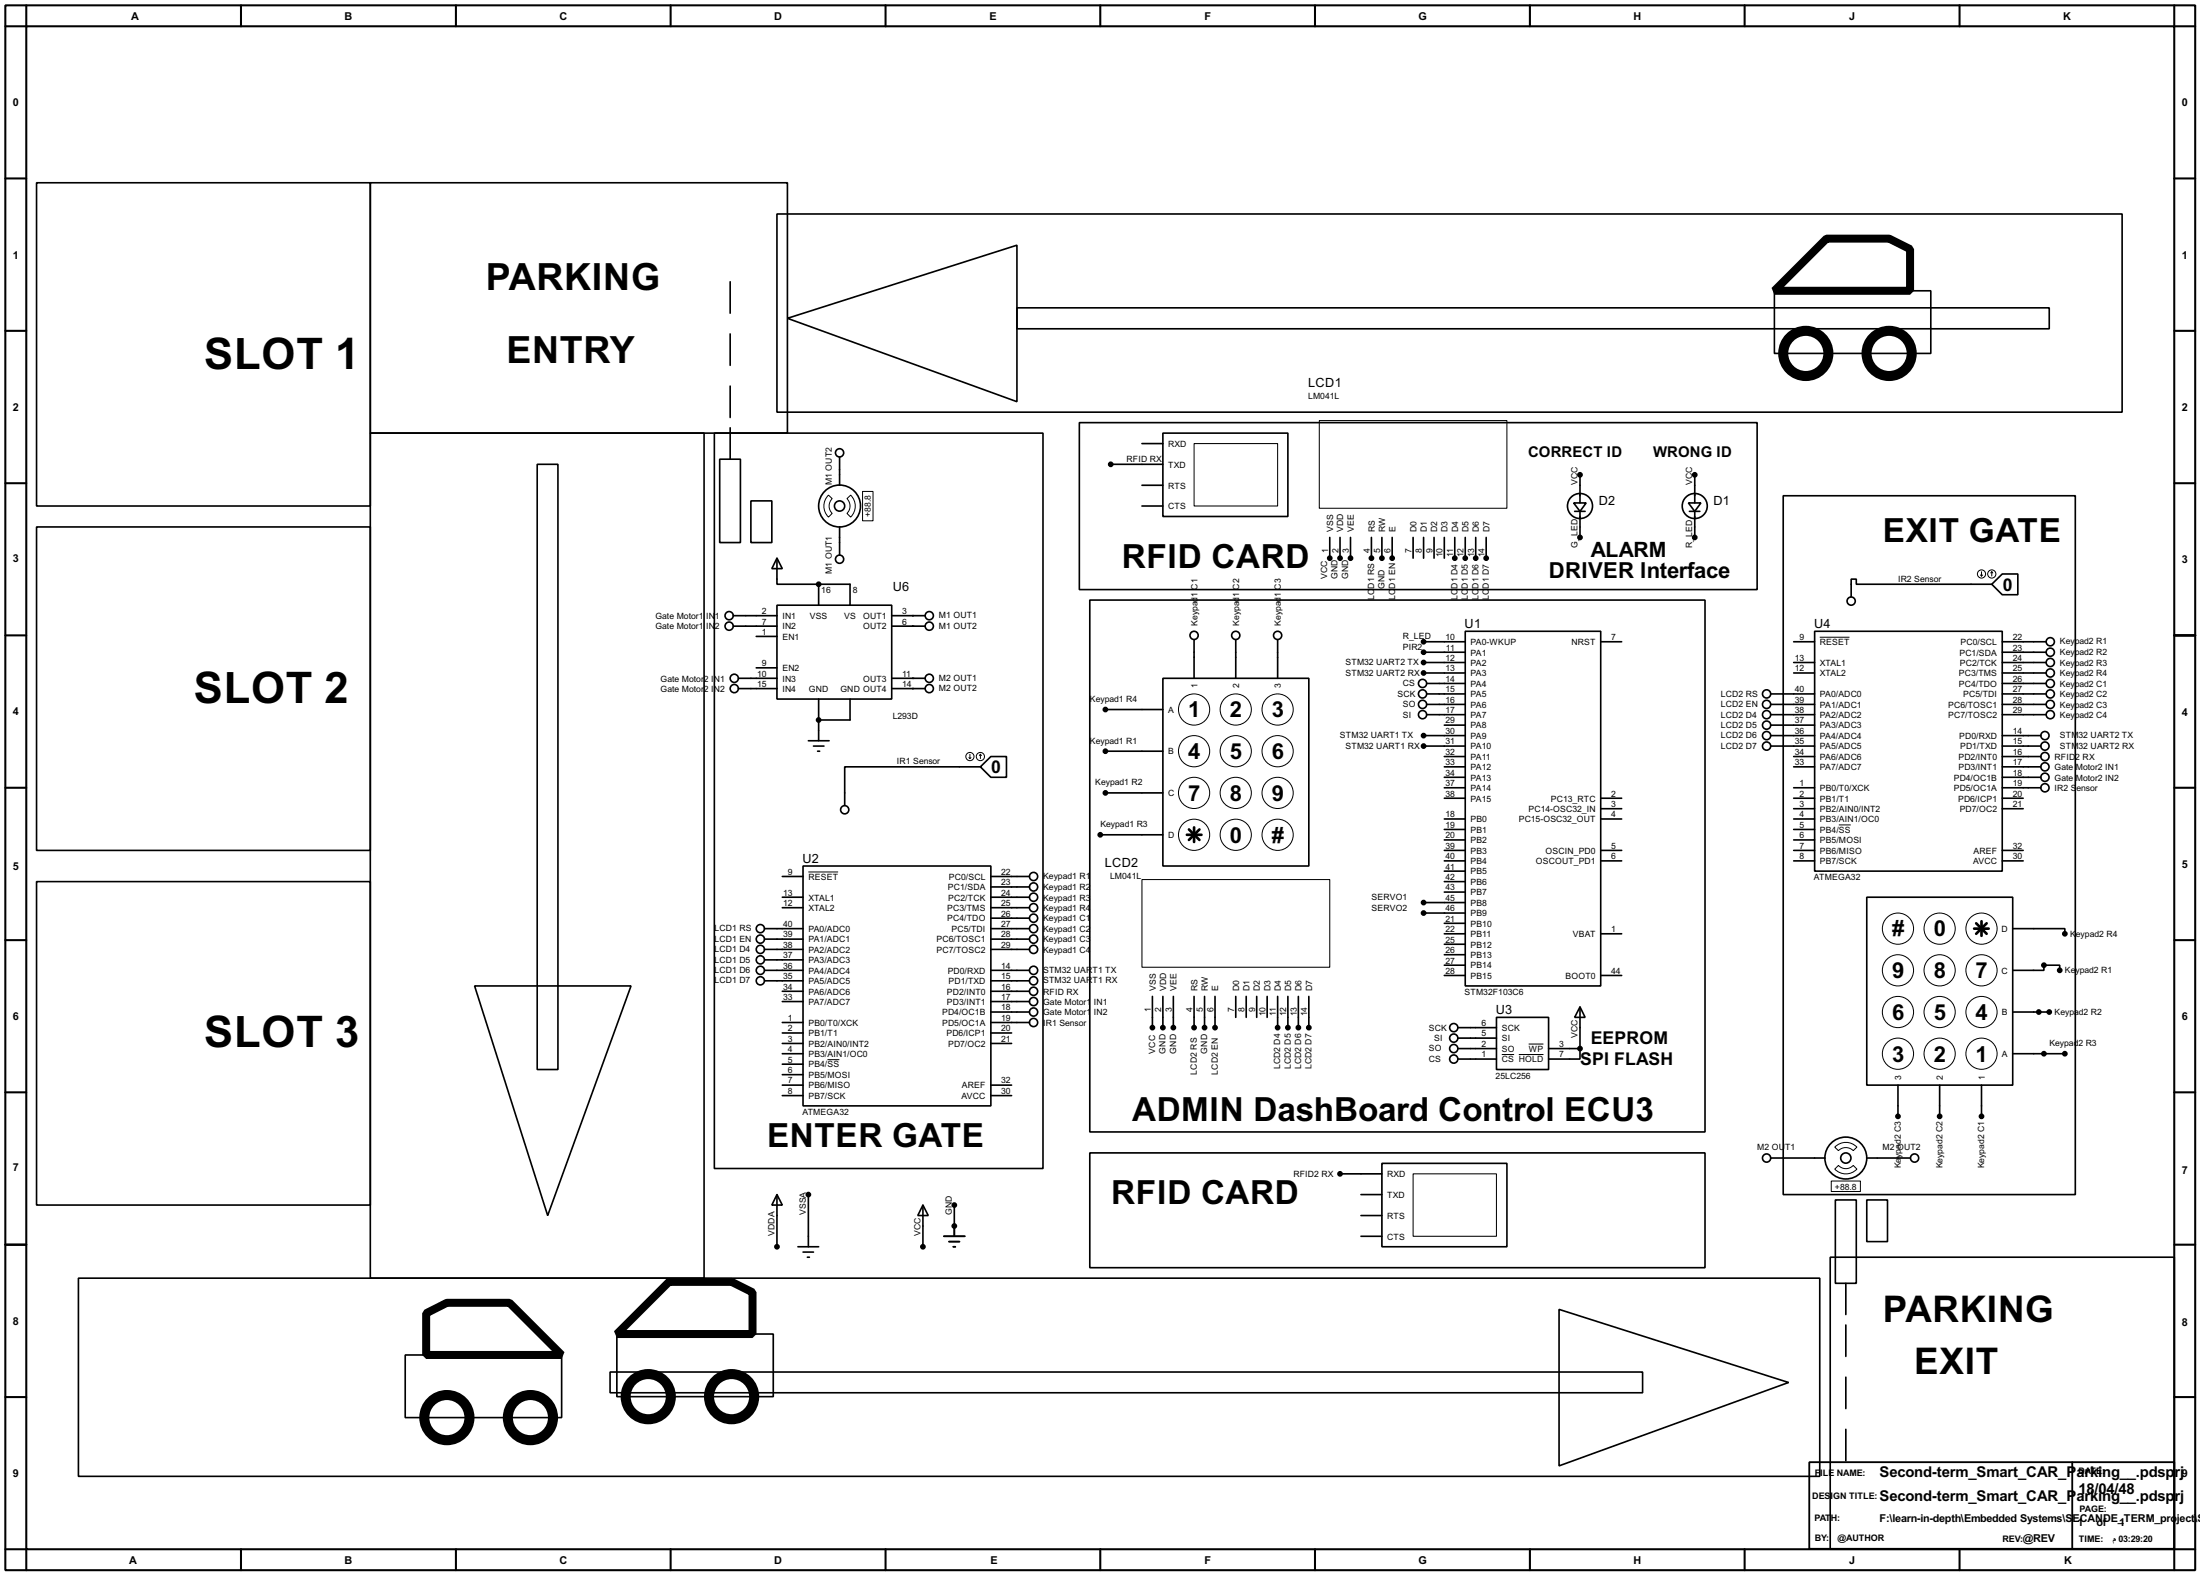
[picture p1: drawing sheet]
<svg xmlns="http://www.w3.org/2000/svg" width="536mm" height="383mm" viewBox="0 0 536 383" stroke-linecap="round" stroke-linejoin="round" font-family="sans-serif">
<g fill="none" stroke="#000" stroke-width=".5">
<path d="M1.3 1.3h533.4v381h-533.4zM6.4 6.4h523.2v370.8h-523.2zM6.4 1.3v5.1h-5.1M58.7 1.3v5.1M111.1 1.3v5.1M163.4 1.3v5.1M215.7 1.3v5.1M268 1.3v5.1M320.3 1.3v5.1M372.7 1.3v5.1M425 1.3v5.1M477.3 1.3v5.1"/>
<path d="M529.6 1.3v5.1h5.1M1.3 43.5h5.1M529.6 43.5h5.1M1.3 80.6h5.1M529.6 80.6h5.1M1.3 117.7h5.1M529.6 117.7h5.1M1.3 154.7h5.1M529.6 154.7h5.1M1.3 191.8h5.1M529.6 191.8h5.1M1.3 228.9h5.1"/>
<path d="M529.6 228.9h5.1M1.3 266h5.1M529.6 266h5.1M1.3 303.1h5.1M529.6 303.1h5.1M1.3 340.2h5.1M529.6 340.2h5.1M1.3 377.2h5.1v5.1M58.7 377.2v5.1M111.1 377.2v5.1M163.4 377.2v5.1M215.7 377.2v5.1"/>
<path d="M268 377.2v5.1M320.3 377.2v5.1M372.7 377.2v5.1M425 377.2v5.1M477.3 377.2v5.1M534.7 377.2h-5.1v5.1"/>
</g>
<path d="M440.7 356h88.9v21.1h-88.9zM504.8 356v21.1" fill="none" stroke="#000" stroke-width=".45"/>
<g fill="none" stroke="#000" stroke-width=".4">
<path d="M8.9 44.5h81.3v78.7h-81.3zM90.2 44.5h101.6v61h-101.6zM189.3 52.1h327.6v48.3h-327.6zM177.9 68.6v7.7zM191.8 77.5l55.9-17.8v38.1zM247.7 75h251.5v5.1h-251.5zM432.2 70.8h38.1v15.3h-38.1zM177.9 94v7.7zM177.9 81.3v7.7zM90.2 105.5h81.3v205.7h-81.3zM130.9 113.1h5v147.3h-5zM174 105.5h80.1v179h-80.1z"/>
<path d="M175.3 111.8h5.1v20.3h-5.1zM177.9 104.2v7.6zM204.5 111.3v6.9M262.9 102.9h165.1v40.7h-165.1zM270.6 113.1h12.7M278.2 108h5.1M278.2 118.2h5.1M283.3 105.5h30.4v20.3h-30.4zM384.9 115.6v6.9M412.8 115.6v6.9M8.9 128.3h81.3v78.8h-81.3zM182.9 122h5.1v10.1h-5.1z"/>
<path d="M189.3 135.9l1.3 2.6h-2.6zM189.3 135.9v6.4h10.1M204.5 128.3v6.9M278.2 123.2h5.1M323.9 130.9v5M326.4 130.9v5M329 130.9v5M334.1 130.9v5M336.6 130.9v5M339.1 130.9v5M344.2 130.9v5M346.8 130.9v5"/>
<path d="M349.3 130.9v5M351.8 130.9v5M354.4 130.9v5M356.9 130.9v5M359.5 130.9v5M362 130.9v5M383.3 122.5h3.1l-1.5 2zM383.6 124.5h2.5M384.9 124.5v6.4M411.3 122.5h3l-1.5 2zM411.5 124.5h2.6M412.8 124.5v6.4"/>
<path d="M434.4 120.7h71.1v170.2h-71.1zM178.6 149.9h10.7M178.6 152.5h10.7M184.2 155h5.1M189.3 147.4h27.9v22.8h-27.9zM199.4 142.3h7.7v5.1M199.4 142.3v5.1M217.2 149.9h8.2M217.2 152.5h8.2M265.5 146.1h149.8v129.5h-149.8zM290.9 155.8v9.4M301 155.8v9.4"/>
<path d="M311.2 155.8v9.4M346.8 156.3h10.1M346.8 158.8h10.1M356.9 153.7h33v86.4h-33zM389.9 156.3h5.1M436.9 156.3h5.1M442 153.7h45.7v58.4h-45.7zM485.2 142.3l2.5-2.5h3.8v5h-3.8zM485.2 142.3h-33v-1.3h-1.3v4.3M487.7 156.3h10.7M487.7 158.8h10.7M179.9 165.2h9.4"/>
<path d="M179.9 167.7h9.4M184.2 162.6h5.1M199.4 170.2v10.2M207.1 170.2v5.1h-7.7M217.2 165.2h8.2M217.2 167.7h8.2M269.3 172.8h14M283.3 165.2h35.5v45.7h-35.5zM346.8 163.9h10.1M346.8 179.1h10.1M346.8 161.3h10.1M347.5 166.4h9.4"/>
<path d="M347.5 169h9.4M347.5 171.5h9.4M347.5 174h9.4M351.8 176.6h5.1M431.3 179.1h10.7M431.3 169h10.7M431.3 171.5h10.7M431.3 174h10.7M431.3 176.6h10.7M436.9 163.9h5.1M436.9 161.3h5.1M487.7 163.9h10.7"/>
<path d="M487.7 179.1h9.4M487.7 161.3h10.7M487.7 166.4h10.7M487.7 169h10.7M487.7 171.5h10.7M487.7 174h10.7M196.9 180.4h5.1M198.2 181.7h2.5M199.2 182.9h.5M238.8 186.7l2.6-2.5h3.8v5.1h-3.8zM238.8 186.7h-33v9.4M269.3 193.1h14"/>
<path d="M269.3 182.9h14M346.8 181.7h10.1M351.8 184.2h5.1M351.8 186.7h5.1M351.8 189.3h5.1M351.8 191.8h5.1M351.8 199.4h5.1M351.8 194.4h5.1M389.9 199.4h5.1M389.9 194.4h5.1M389.9 196.9h5.1M431.3 181.7h10.7"/>
<path d="M436.9 184.2h5.1M436.9 186.7h5.1M436.9 191.8h5.1M436.9 199.4h5.1M436.9 194.4h5.1M436.9 196.9h5.1M487.7 181.7h9.4M487.7 184.2h9.4M487.7 186.7h9.4M487.7 189.3h9.4M487.7 191.8h9.4M487.7 194.4h5.1"/>
<path d="M487.7 196.9h5.1M8.9 214.7h81.3v78.7h-81.3zM190.6 213.4h5M190.6 218.5h5M195.6 210.9h45.8v58.4h-45.8zM241.4 213.4h9.4M241.4 216h9.4M241.4 218.5h9.4M268 203.3h15.3M346.8 219.8h10.1M351.8 207.1h5.1M351.8 209.6h5.1"/>
<path d="M351.8 202h5.1M351.8 204.5h5.1M351.8 212.1h5.1M351.8 214.7h5.1M351.8 217.2h5.1M389.9 207.1h5.1M389.9 209.6h5.1M436.9 207.1h5.1M436.9 209.6h5.1M436.9 202h5.1M436.9 204.5h5.1M454.7 218.5h35.6v45.7h-35.6z"/>
<path d="M487.7 207.1h5.1M487.7 209.6h5.1M186.2 236.3h9.4M186.2 238.8h9.4M186.2 226.1h9.4M186.2 228.7h9.4M186.2 231.2h9.4M186.2 233.7h9.4M190.6 221h5M241.4 236.3h9.4M241.4 238.8h9.4M241.4 221h9.4"/>
<path d="M241.4 223.6h9.4M241.4 226.1h9.4M241.4 228.7h9.4M241.4 231.2h9.4M346.8 222.3h10.1M351.8 237.5h5.1M351.8 224.8h5.1M351.8 227.4h5.1M351.8 229.9h5.1M351.8 232.5h5.1M351.8 235h5.1M389.9 237.5h5.1"/>
<path d="M389.9 227.4h5.1M490.3 236.3h7.6v-1.3h3.8v1.3M490.3 226.1h12.7v1.3M115.6 240.1h38.1l-20.3 55.9zM190.6 241.4h5M190.6 243.9h5M190.6 249h5M190.6 256.6h5M190.6 251.5h5M190.6 254.1h5M190.6 259.1h5M241.4 241.4h9.4"/>
<path d="M241.4 243.9h9.4M241.4 246.4h9.4M241.4 249h9.4M241.4 251.5h5M241.4 254.1h5M280.7 242.6v7.6M283.3 242.6v7.6M285.8 242.6v7.6M290.9 242.6v7.6M293.4 242.6v7.6M296 242.6v7.6M301 242.6v5.1"/>
<path d="M303.6 242.6v5.1M306.1 242.6v5.1M308.7 242.6v5.1M311.2 242.6v7.6M313.7 242.6v7.6M316.3 242.6v7.6M318.8 242.6v7.6M355.1 250.2h9.4M355.1 252.8h9.4M355.1 255.3h9.4M355.1 257.9h9.4M364.5 247.7h12.7v12.7h-12.7z"/>
<path d="M377.2 255.3h7.7M384.9 245.2l1.2 2.5h-2.5zM384.9 255.3v2.6h-7.7M384.9 245.2v10.1M490.3 246.4h8.9M490.3 256.6h12.7M190.6 261.7h5M190.6 264.2h5M190.6 266.8h5M241.4 264.2h5M241.4 266.8h5M462.3 264.2v7.6"/>
<path d="M472.5 264.2v7.6M482.7 264.2v7.6M189.3 290.9l1.3 2.5h-2.6zM189.3 290.9v12.7M196.9 290.9v12.7M224.8 293.4l1.3 2.6h-2.5zM224.8 293.4v10.2M232.5 293.4v7.6M265.5 280.7h149.8v28h-149.8zM326.4 285.8h10.2M331.5 296h5.1M331.5 290.9h5.1"/>
<path d="M336.6 283.3h30.5v20.3h-30.5zM431.3 282h13.3M447.1 292.2h5.1v20.3h-5.1zM454.7 292.2h5.1v10.1h-5.1zM454.7 282h10.7M19.1 311.2h424.2v48.3h-424.2zM194.4 303.6h5M195.6 304.9h2.6M196.7 306.1h.5M229.9 301h5.1M231.2 302.3h2.5M232.2 303.6h.5"/>
<path d="M331.5 301h5.1M379.8 318.8l55.9 17.8-55.9 20.3zM445.8 306.1h83.8v71.1h-83.8zM449.6 312.5v7.6zM98.7 329.9h38.1v15.3h-38.1zM148.6 334.1h251.5v5h-251.5zM150.3 324.8h38.1v15.3h-38.1zM449.6 322.6v7.7zM449.6 335.3v7.7zM449.6 348v7.7z"/>
<circle cx="204.5" cy="110.3" r="1"/>
<circle cx="204.5" cy="123.2" r="5.1"/>
<circle cx="204.5" cy="123.2" r="1.25"/>
<circle cx="204.5" cy="136.2" r="1"/>
<circle cx="384.8" cy="123.2" r="3.1"/>
<circle cx="412.8" cy="123.2" r="3.1"/>
<circle cx="177.6" cy="152.5" r="1"/>
<circle cx="177.6" cy="149.9" r="1"/>
<circle cx="226.3" cy="149.9" r="1"/>
<circle cx="226.3" cy="152.5" r="1"/>
<circle cx="290.8" cy="154.7" r="1"/>
<circle cx="301" cy="154.7" r="1"/>
<circle cx="311.2" cy="154.7" r="1"/>
<circle cx="450.9" cy="146.4" r="1"/>
<circle cx="499.4" cy="158.8" r="1"/>
<circle cx="499.4" cy="156.3" r="1"/>
<circle cx="178.8" cy="167.7" r="1"/>
<circle cx="178.8" cy="165.2" r="1"/>
<circle cx="226.3" cy="167.7" r="1"/>
<circle cx="226.3" cy="165.2" r="1"/>
<circle cx="346.5" cy="166.4" r="1"/>
<circle cx="346.5" cy="171.5" r="1"/>
<circle cx="346.5" cy="169" r="1"/>
<circle cx="346.5" cy="174" r="1"/>
<circle cx="430.3" cy="169" r="1"/>
<circle cx="430.3" cy="174" r="1"/>
<circle cx="430.3" cy="179.1" r="1"/>
<circle cx="430.3" cy="176.6" r="1"/>
<circle cx="430.3" cy="171.5" r="1"/>
<circle cx="498.1" cy="179.1" r="1"/>
<circle cx="499.4" cy="161.3" r="1"/>
<circle cx="499.4" cy="163.9" r="1"/>
<circle cx="499.4" cy="166.4" r="1"/>
<circle cx="499.4" cy="171.5" r="1"/>
<circle cx="499.4" cy="169" r="1"/>
<circle cx="499.4" cy="174" r="1"/>
<circle cx="205.7" cy="197.2" r="1"/>
<circle cx="430.3" cy="181.7" r="1"/>
<circle cx="498.1" cy="191.8" r="1"/>
<circle cx="498.1" cy="181.7" r="1"/>
<circle cx="498.1" cy="186.7" r="1"/>
<circle cx="498.1" cy="184.2" r="1"/>
<circle cx="498.1" cy="189.3" r="1"/>
<circle cx="251.7" cy="213.4" r="1"/>
<circle cx="251.7" cy="216" r="1"/>
<circle cx="251.7" cy="218.5" r="1"/>
<circle cx="185.2" cy="236.3" r="1"/>
<circle cx="185.2" cy="228.7" r="1"/>
<circle cx="185.2" cy="233.7" r="1"/>
<circle cx="185.2" cy="226.1" r="1"/>
<circle cx="185.2" cy="231.2" r="1"/>
<circle cx="185.2" cy="238.8" r="1"/>
<circle cx="251.7" cy="226.1" r="1"/>
<circle cx="251.7" cy="228.7" r="1"/>
<circle cx="251.7" cy="238.8" r="1"/>
<circle cx="251.7" cy="231.2" r="1"/>
<circle cx="251.7" cy="236.3" r="1"/>
<circle cx="251.7" cy="221" r="1"/>
<circle cx="251.7" cy="223.6" r="1"/>
<circle cx="251.7" cy="241.4" r="1"/>
<circle cx="251.7" cy="246.4" r="1"/>
<circle cx="251.7" cy="249" r="1"/>
<circle cx="251.7" cy="243.9" r="1"/>
<circle cx="354.1" cy="250.2" r="1"/>
<circle cx="354.1" cy="257.9" r="1"/>
<circle cx="354.1" cy="252.8" r="1"/>
<circle cx="354.1" cy="255.3" r="1"/>
<circle cx="430.3" cy="282" r="1"/>
<circle cx="449.6" cy="282" r="5.1"/>
<circle cx="449.6" cy="282" r="1.25"/>
<circle cx="466.3" cy="282" r="1"/>
</g>
<g fill="#000">
<circle cx="323.9" cy="135.9" r=".2"/>
<circle cx="326.4" cy="135.9" r=".2"/>
<circle cx="329" cy="135.9" r=".2"/>
<circle cx="334.1" cy="135.9" r=".2"/>
<circle cx="336.6" cy="135.9" r=".2"/>
<circle cx="339.1" cy="135.9" r=".2"/>
<circle cx="354.4" cy="135.9" r=".2"/>
<circle cx="356.9" cy="135.9" r=".2"/>
<circle cx="359.5" cy="135.9" r=".2"/>
<circle cx="362" cy="135.9" r=".2"/>
<circle cx="199.4" cy="142.3" r=".2"/>
<circle cx="222.3" cy="149.9" r=".2"/>
<circle cx="222.3" cy="152.5" r=".2"/>
<circle cx="199.4" cy="175.3" r=".2"/>
<circle cx="222.3" cy="167.7" r=".2"/>
<circle cx="222.3" cy="165.2" r=".2"/>
<circle cx="232.5" cy="298.5" r=".2"/>
</g>
<g fill="none" stroke="#000" stroke-width=".24">
<path d="M210.1 119.7h2.6v7.1h-2.6zM201.8 120.6l.9 .8a2.54 2.54 0 0 0 0 3.6l-.9 .9a3.7 3.7 0 0 1 0-5.3zM206.3 121.4l.9-.8a3.7 3.7 0 0 1 0 5.3l-.9-.9a2.53 2.53 0 0 0 0-3.6zM482.7 139.2v1.1M485.2 139.2l.2 .3M485.2 139.2l-.3 .3M485.2 139.2v1.1M443.3 155.2h7.2M482.4 140l.3 .3M482.9 140l-.2 .3M236 184.5l.3 .2M236.3 183.7v1"/>
<path d="M236.5 184.5l-.2 .2M238.8 183.7l.3 .3M238.8 183.7l-.2 .3M238.8 183.7v1M196.9 212.3h7.3M447.9 200.9h2.9M201.6 258h2.9M365.8 256.8h3M370 256.8h6M372.4 254.2h3.6M446.9 279.3a3.7 3.7 0 0 1 5.4 0l-.9 .9a2.54 2.54 0 0 0-3.6 0zM446.1 287.6h7.1v2.5h-7.1z"/>
<path d="M446.9 284.7l.9-.9a2.45 2.45 0 0 0 3.6 0l.9 .9a3.7 3.7 0 0 1-5.4 0z"/>
<circle cx="482.6" cy="139.8" r="1"/>
<circle cx="485.1" cy="139.8" r="1"/>
<circle cx="290.8" cy="172.8" r="3.8"/>
<circle cx="301" cy="172.8" r="3.8"/>
<circle cx="311.2" cy="172.8" r="3.8"/>
<circle cx="236.2" cy="184.2" r="1"/>
<circle cx="238.8" cy="184.2" r="1"/>
<circle cx="290.8" cy="193.1" r="3.8"/>
<circle cx="290.8" cy="182.9" r="3.8"/>
<circle cx="301" cy="182.9" r="3.8"/>
<circle cx="301" cy="193.1" r="3.8"/>
<circle cx="311.2" cy="193.1" r="3.8"/>
<circle cx="311.2" cy="182.9" r="3.8"/>
<circle cx="290.8" cy="203.3" r="3.8"/>
<circle cx="301" cy="203.3" r="3.8"/>
<circle cx="311.2" cy="203.3" r="3.8"/>
<circle cx="462.3" cy="236.3" r="3.8"/>
<circle cx="462.3" cy="226.1" r="3.8"/>
<circle cx="472.4" cy="236.3" r="3.8"/>
<circle cx="472.4" cy="226.1" r="3.8"/>
<circle cx="482.6" cy="236.3" r="3.8"/>
<circle cx="482.6" cy="226.1" r="3.8"/>
<circle cx="462.3" cy="246.4" r="3.8"/>
<circle cx="462.3" cy="256.6" r="3.8"/>
<circle cx="472.4" cy="256.6" r="3.8"/>
<circle cx="472.4" cy="246.4" r="3.8"/>
<circle cx="482.6" cy="256.6" r="3.8"/>
<circle cx="482.6" cy="246.4" r="3.8"/>
</g>
<path d="M289.1 203.3h3.6M289.6 202l2.6 2.5M290.9 201.5v3.5M292.2 202l-2.6 2.5M480.9 226.1h3.5M481.4 224.8l2.5 2.6M482.7 224.3v3.6M483.9 224.8l-2.5 2.6" fill="none" stroke="#000" stroke-width=".65"/>
<g fill="none" stroke="#000" stroke-width="2.5">
<circle cx="439.8" cy="86.1" r="5.5"/>
<circle cx="460.1" cy="86.1" r="5.5"/>
<circle cx="108.8" cy="345.2" r="5.5"/>
<circle cx="129.2" cy="345.2" r="5.5"/>
<circle cx="157.9" cy="340.1" r="5.5"/>
<circle cx="178.2" cy="340.1" r="5.5"/>
</g>
<path d="M432.2 70.8l12.7-12.7h15.3l5.1 2.6v10.1zM103.8 319.8l5.1-2.6h15.2l12.7 12.7h-33zM150.3 324.8l12.7-12.7h15.2l5.1 2.6v10.1z" fill="none" stroke="#000" stroke-width="2"/>
<path d="M290.9 108h20.3v15.2h-20.3zM321.4 102.4h45.7v21.4h-45.7zM278.2 214.2h45.7v21.3h-45.7zM344.2 285.8h20.3v15.2h-20.3z" fill="none" stroke="#000" stroke-width=".25"/>
<g fill="#000" stroke="#000" stroke-width=".4">
<circle cx="270.5" cy="113.1" r=".5"/>
<circle cx="384.8" cy="115.6" r=".5"/>
<circle cx="412.8" cy="115.6" r=".5"/>
<circle cx="323.9" cy="135.9" r=".5"/>
<circle cx="326.4" cy="135.9" r=".5"/>
<circle cx="328.9" cy="135.9" r=".5"/>
<circle cx="334" cy="135.9" r=".5"/>
<circle cx="336.6" cy="135.9" r=".5"/>
<circle cx="339.1" cy="135.9" r=".5"/>
<circle cx="354.3" cy="135.9" r=".5"/>
<circle cx="356.9" cy="135.9" r=".5"/>
<circle cx="359.4" cy="135.9" r=".5"/>
<circle cx="362" cy="135.9" r=".5"/>
<circle cx="384.8" cy="130.9" r=".5"/>
<circle cx="412.8" cy="130.9" r=".5"/>
<circle cx="199.4" cy="142.3" r=".5"/>
<circle cx="346.7" cy="158.8" r=".5"/>
<circle cx="346.7" cy="156.3" r=".5"/>
<circle cx="199.4" cy="175.3" r=".5"/>
<circle cx="269.2" cy="172.8" r=".5"/>
<circle cx="346.7" cy="161.3" r=".5"/>
<circle cx="346.7" cy="163.9" r=".5"/>
<circle cx="346.7" cy="179.1" r=".5"/>
<circle cx="269.2" cy="182.9" r=".5"/>
<circle cx="269.2" cy="193.1" r=".5"/>
<circle cx="346.7" cy="181.7" r=".5"/>
<circle cx="268" cy="203.3" r=".5"/>
<circle cx="346.7" cy="219.8" r=".5"/>
<circle cx="346.7" cy="222.3" r=".5"/>
<circle cx="497.8" cy="235" r=".5"/>
<circle cx="501.7" cy="236.3" r=".5"/>
<circle cx="502.9" cy="227.4" r=".5"/>
<circle cx="280.7" cy="250.2" r=".5"/>
<circle cx="283.2" cy="250.2" r=".5"/>
<circle cx="285.8" cy="250.2" r=".5"/>
<circle cx="290.8" cy="250.2" r=".5"/>
<circle cx="293.4" cy="250.2" r=".5"/>
<circle cx="295.9" cy="250.2" r=".5"/>
<circle cx="311.2" cy="250.2" r=".5"/>
<circle cx="313.7" cy="250.2" r=".5"/>
<circle cx="316.2" cy="250.2" r=".5"/>
<circle cx="318.8" cy="250.2" r=".5"/>
<circle cx="384.8" cy="255.3" r=".5"/>
<circle cx="496.6" cy="246.4" r=".5"/>
<circle cx="497.8" cy="256.6" r=".5"/>
<circle cx="499.1" cy="246.4" r=".5"/>
<circle cx="502.9" cy="256.6" r=".5"/>
<circle cx="462.3" cy="271.8" r=".5"/>
<circle cx="472.4" cy="271.8" r=".5"/>
<circle cx="482.6" cy="271.8" r=".5"/>
<circle cx="196.9" cy="290.9" r=".5"/>
<circle cx="232.4" cy="298.5" r=".5"/>
<circle cx="232.4" cy="293.4" r=".5"/>
<circle cx="326.4" cy="285.8" r=".5"/>
<circle cx="189.2" cy="303.6" r=".5"/>
<circle cx="224.8" cy="303.6" r=".5"/>
</g>
<g font-size="11.9">
<text x="49.7" y="89.8">SLOT 1</text>
<text x="47.2" y="171.1">SLOT 2</text>
<text x="49.7" y="254.9">SLOT 3</text>
</g>
<g font-size="10.2">
<text x="118.3" y="70.6">PARKING</text>
<text x="123.4" y="88.5">ENTRY</text>
</g>
<g font-size="10">
<text x="458.7" y="322">PARKING</text>
<text x="466.3" y="334.7">EXIT</text>
</g>
<g font-size="9.1">
<text x="458.6" y="131.9">EXIT GATE</text>
<text x="273.2" y="138.3">RFID CARD</text>
<text x="275.7" y="272.9">ADMIN DashBoard Control ECU3</text>
<text x="186.8" y="279.2">ENTER GATE</text>
<text x="270.7" y="293.2">RFID CARD</text>
</g>
<g font-size="6">
<text x="377.3" y="140.8">DRIVER Interface</text>
<text x="289.4" y="174.7">1</text>
<text x="299.6" y="174.7">2</text>
<text x="309.8" y="174.7">3</text>
<text x="289.4" y="184.8">4</text>
<text x="299.6" y="184.8">5</text>
<text x="309.8" y="184.8">6</text>
<text x="289.4" y="195">7</text>
<text x="299.6" y="195">8</text>
<text x="309.8" y="195">9</text>
<text x="299.6" y="205.2">0</text>
<text x="309.8" y="205.2">#</text>
<text x="460.9" y="228">#</text>
<text x="471" y="228">0</text>
<text x="460.9" y="238.2">9</text>
<text x="471" y="238.2">8</text>
<text x="481.2" y="238.2">7</text>
<text x="460.9" y="248.3">6</text>
<text x="471" y="248.3">5</text>
<text x="481.2" y="248.3">4</text>
<text x="460.9" y="258.5">3</text>
<text x="471" y="258.5">2</text>
<text x="481.2" y="258.5">1</text>
</g>
<text font-size="5.8" x="387.5" y="135.6">ALARM</text>
<g font-size="4.8">
<text x="487.9" y="143.8">0</text>
<text x="241.5" y="188.3">0</text>
<text x="387.5" y="254.2">EEPROM</text>
<text x="384.9" y="259.3">SPI FLASH</text>
</g>
<g font-size="4.1">
<text x="372.2" y="111.4">CORRECT ID</text>
<text x="402.7" y="111.4">WRONG ID</text>
<text x="457.8" y="359.6">Second-term_Smart_CAR_P</text>
<text x="505.8" y="359.6">arking__.pdsp</text>
<text x="529.7" y="359.6">rj</text>
<text x="457.8" y="365.5">Second-term_Smart_CAR_P</text>
<text x="505.8" y="365.5">arking__.pdsp</text>
<text x="506.3" y="363.7">18/04/48</text>
<text x="529.7" y="365.5">rj</text>
</g>
<g font-size="3.5">
<text x="318.7" y="94.2">LCD1</text>
<text x="389.4" y="122.8">D2</text>
<text x="417.4" y="122.8">D1</text>
<text x="217.5" y="144">U6</text>
<text x="356.8" y="152.9">U1</text>
<text x="441.9" y="152.9">U4</text>
<text x="195.5" y="210.1">U2</text>
<text x="269.1" y="211">LCD2</text>
<text x="364.4" y="246.9">U3</text>
</g>
<g font-size="3">
<text x="31.9" y="4.9">A</text>
<text x="83.9" y="4.9">B</text>
<text x="136.3" y="4.9">C</text>
<text x="188.6" y="4.9">D</text>
<text x="241" y="4.9">E</text>
<text x="293.4" y="4.9">F</text>
<text x="345.5" y="4.9">G</text>
<text x="397.9" y="4.9">H</text>
<text x="450.4" y="4.9">J</text>
<text x="502.5" y="4.9">K</text>
<text x="3.2" y="25.9">0</text>
<text x="531.5" y="25.9">0</text>
<text x="3.2" y="63">1</text>
<text x="531.5" y="63">1</text>
<text x="3.2" y="100.1">2</text>
<text x="531.5" y="100.1">2</text>
<text x="3.2" y="136.9">3</text>
<text x="531.5" y="137.2">3</text>
<text x="3.2" y="174">4</text>
<text x="531.5" y="174.3">4</text>
<text x="3.2" y="211.9">5</text>
<text x="531.5" y="211.4">5</text>
<text x="3.2" y="248.5">6</text>
<text x="531.5" y="248.5">6</text>
<text x="3.2" y="285">7</text>
<text x="531.5" y="285.8">7</text>
<text x="3.2" y="322.6">8</text>
<text x="531.5" y="322.9">8</text>
<text x="3.2" y="359.7">9</text>
<text x="531.5" y="359.7">9</text>
<text x="457.8" y="370.4">F:\learn-in-depth\Embedded Systems\S</text>
<text x="504.8" y="370.4">ECANDE_TERM_pro</text>
<text x="506.1" y="371.5">1</text>
<text x="510.7" y="371.5">of</text>
<text x="516.2" y="371.5">1</text>
<text x="530.2" y="370.4">ject\</text>
<text x="535.3" y="370.4">S</text>
<text x="492.7" y="375.6">@REV</text>
<text x="31.4" y="380.8">A</text>
<text x="83.9" y="380.8">B</text>
<text x="136.3" y="380.8">C</text>
<text x="188.6" y="380.8">D</text>
<text x="241.2" y="380.8">E</text>
<text x="293.4" y="380.8">F</text>
<text x="345.5" y="380.8">G</text>
<text x="397.9" y="380.8">H</text>
<text x="450.4" y="380.8">J</text>
<text x="502.8" y="380.8">K</text>
</g>
<g font-size="2.5">
<text x="442" y="359.4">F</text>
<text x="443.4" y="359.4">ILE NAME:</text>
<text x="506.3" y="358.9">DATE:</text>
<text x="441.4" y="365">DES</text>
<text x="445.9" y="365">I</text>
<text x="446.5" y="365">GN TITLE:</text>
<text x="441.9" y="370.3">PAT</text>
<text x="446" y="370.3">H:</text>
<text x="506.5" y="368.3">PAGE:</text>
<text x="442" y="375.1">BY:</text>
<text x="447.6" y="375.1">@AUTHOR</text>
<text x="487.8" y="375.4">REV:</text>
<text x="506.3" y="375.4">TIME:</text>
<text x="514.7" y="375.4">م 03:29:20</text>
</g>
<g font-size="2.4">
<text x="318.6" y="97.1">LM041L</text>
<text x="274.4" y="112.5">RFID RX</text>
<text x="284.5" y="108.8">RXD</text>
<text x="284.5" y="113.9">TXD</text>
<text x="202.7" y="118.1" transform="rotate(-90 202.7 118.1)">M1 OUT2</text>
<text x="284.5" y="119">RTS</text>
<text x="384.3" y="118.1" transform="rotate(-90 384.3 118.1)">VCC</text>
<text x="412.2" y="118.1" transform="rotate(-90 412.2 118.1)">VCC</text>
<text x="212.2" y="125.9" transform="rotate(-90 212.2 125.9)">+88.8</text>
<text x="284.5" y="124">CTS</text>
<text x="324.7" y="129.5" transform="rotate(-90 324.7 129.5)">VSS</text>
<text x="327.2" y="129.5" transform="rotate(-90 327.2 129.5)">VDD</text>
<text x="329.8" y="129.5" transform="rotate(-90 329.8 129.5)">VEE</text>
<text x="334.9" y="129.5" transform="rotate(-90 334.9 129.5)">RS</text>
<text x="337.4" y="129.5" transform="rotate(-90 337.4 129.5)">RW</text>
<text x="339.9" y="129.5" transform="rotate(-90 339.9 129.5)">E</text>
<text x="345" y="129.5" transform="rotate(-90 345 129.5)">D0</text>
<text x="347.6" y="129.5" transform="rotate(-90 347.6 129.5)">D1</text>
<text x="350.1" y="129.5" transform="rotate(-90 350.1 129.5)">D2</text>
<text x="352.6" y="129.5" transform="rotate(-90 352.6 129.5)">D3</text>
<text x="355.2" y="129.5" transform="rotate(-90 355.2 129.5)">D4</text>
<text x="357.7" y="129.5" transform="rotate(-90 357.7 129.5)">D5</text>
<text x="360.3" y="129.5" transform="rotate(-90 360.3 129.5)">D6</text>
<text x="362.8" y="129.5" transform="rotate(-90 362.8 129.5)">D7</text>
<text x="323.5" y="134.6" transform="rotate(-90 323.5 134.6)">1</text>
<text x="326" y="134.5" transform="rotate(-90 326 134.5)">2</text>
<text x="328.6" y="134.6" transform="rotate(-90 328.6 134.6)">3</text>
<text x="333.7" y="134.5" transform="rotate(-90 333.7 134.5)">4</text>
<text x="336.2" y="134.6" transform="rotate(-90 336.2 134.6)">5</text>
<text x="338.7" y="134.5" transform="rotate(-90 338.7 134.5)">6</text>
<text x="343.8" y="134.6" transform="rotate(-90 343.8 134.6)">7</text>
<text x="346.4" y="134.5" transform="rotate(-90 346.4 134.5)">8</text>
<text x="348.9" y="134.6" transform="rotate(-90 348.9 134.6)">9</text>
<text x="351.4" y="135.7" transform="rotate(-90 351.4 135.7)">10</text>
<text x="354" y="135.5" transform="rotate(-90 354 135.5)">11</text>
<text x="356.5" y="135.7" transform="rotate(-90 356.5 135.7)">12</text>
<text x="359.1" y="135.7" transform="rotate(-90 359.1 135.7)">13</text>
<text x="361.6" y="135.7" transform="rotate(-90 361.6 135.7)">14</text>
<text x="384.3" y="133.4" transform="rotate(-90 384.3 133.4)">G_LED</text>
<text x="412.2" y="133.4" transform="rotate(-90 412.2 133.4)">R_LED</text>
<text x="202.7" y="139.7" transform="rotate(-90 202.7 139.7)">M1 OUT1</text>
<text x="323.3" y="141" transform="rotate(-90 323.3 141)">VCC</text>
<text x="325.8" y="141" transform="rotate(-90 325.8 141)">GND</text>
<text x="328.4" y="141" transform="rotate(-90 328.4 141)">GND</text>
<text x="334.7" y="143.3" transform="rotate(-90 334.7 143.3)">D1 RS</text>
<text x="337.3" y="143.5" transform="rotate(-90 337.3 143.5)">GND</text>
<text x="339.8" y="143.3" transform="rotate(-90 339.8 143.3)">D1 EN</text>
<text x="355.1" y="143.3" transform="rotate(-90 355.1 143.3)">D1 D4</text>
<text x="357.6" y="143.3" transform="rotate(-90 357.6 143.3)">D1 D5</text>
<text x="360.1" y="143.3" transform="rotate(-90 360.1 143.3)">D1 D6</text>
<text x="362.7" y="143.3" transform="rotate(-90 362.7 143.3)">D1 D7</text>
<text x="462.3" y="141.7">IR2 Sensor</text>
<text x="185.6" y="149.5">2</text>
<text x="200.1" y="144.4">16</text>
<text x="207.7" y="144.4">8</text>
<text x="219.8" y="149.5">3</text>
<text x="334.7" y="146.1" transform="rotate(-90 334.7 146.1)">LC</text>
<text x="339.8" y="146.1" transform="rotate(-90 339.8 146.1)">LC</text>
<text x="355.1" y="146.1" transform="rotate(-90 355.1 146.1)">LC</text>
<text x="357.6" y="146.1" transform="rotate(-90 357.6 146.1)">LC</text>
<text x="360.1" y="146.1" transform="rotate(-90 360.1 146.1)">LC</text>
<text x="362.7" y="146.1" transform="rotate(-90 362.7 146.1)">LC</text>
<text x="159.6" y="150.7">Gate Motor1</text>
<text x="159.6" y="153.3">Gate Motor1</text>
<text x="172" y="150.7">IN</text>
<text x="172" y="153.3">IN</text>
<text x="174.2" y="150.7">1</text>
<text x="174.2" y="153.3">2</text>
<text x="185.6" y="152.1">7</text>
<text x="185.6" y="154.5">1</text>
<text x="190.6" y="150.7">IN1</text>
<text x="190.6" y="153.3">IN2</text>
<text x="190.6" y="155.8">EN1</text>
<text x="197.2" y="150.6">VSS</text>
<text x="205.6" y="150.6">VS</text>
<text x="210.2" y="150.7">OUT1</text>
<text x="210.2" y="153.3">OUT2</text>
<text x="219.8" y="152.1">6</text>
<text x="228.7" y="153.1">M1 OUT2</text>
<text x="228.7" y="150.6">M1 OUT1</text>
<text x="291.7" y="152.4" transform="rotate(-90 291.7 152.4)">Keypad1 C1</text>
<text x="301.8" y="152.4" transform="rotate(-90 301.8 152.4)">Keypad1 C2</text>
<text x="312" y="152.4" transform="rotate(-90 312 152.4)">Keypad1 C3</text>
<text x="341.7" y="155.7">R_LED</text>
<text x="352.1" y="155.9">10</text>
<text x="392.5" y="155.9">7</text>
<text x="438.3" y="155.9">9</text>
<text x="490.3" y="155.9">22</text>
<text x="341.7" y="158.2">PIR2</text>
<text x="352.1" y="160.9">12</text>
<text x="352.2" y="158.4">11</text>
<text x="358.2" y="157.1">PA0-WKUP</text>
<text x="358.2" y="159.6">PA1</text>
<text x="382.8" y="157.1">NRST</text>
<text x="437.2" y="160.9">13</text>
<text x="443.3" y="157.1">RESET</text>
<text x="477.3" y="159.6">PC1/SDA</text>
<text x="477.5" y="157.1">PC0/SCL</text>
<text x="490.3" y="158.4">23</text>
<text x="490.3" y="160.9">24</text>
<text x="501.7" y="156.9">Keypad2 R1</text>
<text x="501.7" y="159.5">Keypad2 R2</text>
<text x="160.9" y="166">Gate Motor2 IN1</text>
<text x="184.4" y="164.8">10</text>
<text x="184.4" y="167.2">15</text>
<text x="185.6" y="162.2">9</text>
<text x="190.6" y="166">IN3</text>
<text x="190.6" y="163.4">EN2</text>
<text x="210.2" y="166">OUT3</text>
<text x="219.8" y="164.8">11</text>
<text x="219.8" y="167.2">14</text>
<text x="228.7" y="165.8">M2 OUT1</text>
<text x="291.7" y="167.6" transform="rotate(-90 291.7 167.6)">1</text>
<text x="301.8" y="167.6" transform="rotate(-90 301.8 167.6)">2</text>
<text x="312" y="167.6" transform="rotate(-90 312 167.6)">3</text>
<text x="327.7" y="164.6">STM32 UART2 RX</text>
<text x="327.7" y="162">STM32 UART2 TX</text>
<text x="341.7" y="167.1">CS</text>
<text x="352.1" y="163.5">13</text>
<text x="352.1" y="166">14</text>
<text x="358.2" y="162.1">PA2</text>
<text x="358.2" y="164.7">PA3</text>
<text x="358.2" y="167.2">PA4</text>
<text x="437.2" y="163.5">12</text>
<text x="443.3" y="164.7">XTAL2</text>
<text x="443.3" y="162.1">XTAL1</text>
<text x="477.1" y="164.7">PC3/TMS</text>
<text x="477.1" y="167.2">PC4/TDO</text>
<text x="477.4" y="162.1">PC2/TCK</text>
<text x="490.3" y="163.5">25</text>
<text x="490.3" y="166">26</text>
<text x="501.7" y="162.1">Keypad2 R3</text>
<text x="501.7" y="164.7">Keypad2 R4</text>
<text x="501.7" y="167.2">Keypad2 C1</text>
<text x="160.9" y="168.5">Gate Motor2 IN2</text>
<text x="190.6" y="168.5">IN4</text>
<text x="197" y="168.6">GND</text>
<text x="204.7" y="168.6">GND OUT4</text>
<text x="228.7" y="168.4">M2 OUT2</text>
<text x="265.5" y="170.9">Keypad1 R4</text>
<text x="284.5" y="173.6">A</text>
<text x="340.4" y="169.6">SCK</text>
<text x="341.7" y="172.2">SO</text>
<text x="352.1" y="168.6">15</text>
<text x="352.1" y="171.1">16</text>
<text x="352.1" y="173.6">17</text>
<text x="358.2" y="169.8">PA5</text>
<text x="358.2" y="172.3">PA6</text>
<text x="419.2" y="169.6">LCD2 RS</text>
<text x="419.2" y="172.2">LCD2 EN</text>
<text x="437.2" y="173.6">38</text>
<text x="437.2" y="171.1">39</text>
<text x="437.2" y="168.6">40</text>
<text x="443.3" y="172.3">PA1/ADC1</text>
<text x="443.3" y="169.8">PA0/ADC0</text>
<text x="474.5" y="172.3">PC6/TOSC1</text>
<text x="478.2" y="169.8">PC5/TDI</text>
<text x="490.3" y="168.6">27</text>
<text x="490.3" y="171.1">28</text>
<text x="490.3" y="173.6">29</text>
<text x="501.7" y="169.8">Keypad2 C2</text>
<text x="501.7" y="172.3">Keypad2 C3</text>
<text x="217.4" y="175">L293D</text>
<text x="326.4" y="179.8">STM32 UART1 TX</text>
<text x="341.7" y="174.7">SI</text>
<text x="352.1" y="176.2">29</text>
<text x="352.1" y="178.7">30</text>
<text x="358.2" y="174.8">PA7</text>
<text x="358.2" y="177.4">PA8</text>
<text x="358.2" y="179.9">PA9</text>
<text x="419.2" y="174.7">LCD2 D4</text>
<text x="419.2" y="177.3">LCD2 D5</text>
<text x="419.2" y="179.8">LCD2 D6</text>
<text x="437.2" y="178.7">36</text>
<text x="437.2" y="176.2">37</text>
<text x="443.3" y="179.9">PA4/ADC4</text>
<text x="443.3" y="177.4">PA3/ADC3</text>
<text x="443.3" y="174.8">PA2/ADC2</text>
<text x="474.5" y="174.8">PC7/TOSC2</text>
<text x="477.2" y="179.9">PD0/RXD</text>
<text x="490.3" y="178.7">14</text>
<text x="501.7" y="179.8">STM32 UART2 TX</text>
<text x="501.7" y="174.8">Keypad2 C4</text>
<text x="265.5" y="181.1">Keypad1 R1</text>
<text x="284.5" y="183.7">B</text>
<text x="327.7" y="182.3">STM32 UART1 RX</text>
<text x="352.1" y="181.3">31</text>
<text x="352.1" y="183.8">32</text>
<text x="358.2" y="182.5">PA10</text>
<text x="358.2" y="185">PA11</text>
<text x="419.2" y="182.3">LCD2 D7</text>
<text x="437.2" y="183.8">34</text>
<text x="437.2" y="181.3">35</text>
<text x="443.3" y="185">PA6/ADC6</text>
<text x="443.3" y="182.5">PA5/ADC5</text>
<text x="477" y="185">PD2/INT0</text>
<text x="477.4" y="182.5">PD1/TXD</text>
<text x="490.3" y="181.3">15</text>
<text x="490.3" y="183.8">16</text>
<text x="500.4" y="185">RFID2 RX</text>
<text x="501.7" y="182.3">STM32 UART2 RX</text>
<text x="218.5" y="186.1">IR1 Sensor</text>
<text x="266.8" y="191.2">Keypad1 R2</text>
<text x="352.1" y="186.3">33</text>
<text x="352.1" y="188.9">34</text>
<text x="352.1" y="191.4">37</text>
<text x="358.2" y="187.5">PA12</text>
<text x="358.2" y="190.1">PA13</text>
<text x="437.2" y="186.3">33</text>
<text x="438.3" y="191.4">1</text>
<text x="443.3" y="187.5">PA7/ADC7</text>
<text x="475.9" y="190.1">PD4/OC1B</text>
<text x="477" y="187.5">PD3/INT1</text>
<text x="490.3" y="186.3">17</text>
<text x="490.3" y="188.9">18</text>
<text x="490.3" y="191.4">19</text>
<text x="500.4" y="187.5">Gate</text>
<text x="500.4" y="190.1">Gate</text>
<text x="505.6" y="187.5">Motor2 IN1</text>
<text x="505.6" y="190.1">Motor2 IN2</text>
<text x="284.5" y="193.9">C</text>
<text x="352.1" y="194">38</text>
<text x="358.2" y="192.6">PA14</text>
<text x="358.2" y="195.2">PA15</text>
<text x="372.3" y="197.7">PC14-OSC32_IN</text>
<text x="377.8" y="195.2">PC13_RTC</text>
<text x="392.5" y="194">2</text>
<text x="392.5" y="196.5">3</text>
<text x="438.3" y="194">2</text>
<text x="438.3" y="196.5">3</text>
<text x="443.3" y="192.6">PB0/T0/XCK</text>
<text x="443.3" y="195.2">PB1/T1</text>
<text x="443.3" y="197.7">PB2/AIN0/INT2</text>
<text x="475.9" y="192.6">PD5/OC1A</text>
<text x="476.9" y="195.2">PD6/ICP1</text>
<text x="477.3" y="197.7">PD7/OC2</text>
<text x="490.3" y="194">20</text>
<text x="490.3" y="196.5">21</text>
<text x="500.4" y="192.6">IR2 S</text>
<text x="505.8" y="192.6">ensor</text>
<text x="268" y="201.4">Keypad1 R3</text>
<text x="352.1" y="199">18</text>
<text x="352.1" y="201.6">19</text>
<text x="358.2" y="200.2">PB0</text>
<text x="358.2" y="202.8">PB1</text>
<text x="369.9" y="200.2">PC15-OSC32_OUT</text>
<text x="392.5" y="199">4</text>
<text x="438.3" y="199">4</text>
<text x="438.3" y="201.6">5</text>
<text x="443.3" y="200.2">PB3/AIN1/OC0</text>
<text x="443.3" y="202.8">PB4/SS</text>
<text x="284.5" y="204.1">D</text>
<text x="352.1" y="204.1">20</text>
<text x="352.1" y="206.7">39</text>
<text x="352.1" y="209.2">40</text>
<text x="358.2" y="205.3">PB2</text>
<text x="358.2" y="207.9">PB3</text>
<text x="376.5" y="207.9">OSCIN_PD0</text>
<text x="392.5" y="206.7">5</text>
<text x="392.5" y="209.2">6</text>
<text x="438.3" y="204.1">6</text>
<text x="438.3" y="206.7">7</text>
<text x="438.3" y="209.2">8</text>
<text x="443.3" y="205.3">PB5/MOSI</text>
<text x="443.3" y="207.9">PB6/MISO</text>
<text x="480.7" y="207.9">AREF</text>
<text x="490.3" y="206.7">32</text>
<text x="490.3" y="209.2">30</text>
<text x="191.9" y="213">9</text>
<text x="196.9" y="214.2">RESET</text>
<text x="231.1" y="214.2">PC0/SCL</text>
<text x="243.9" y="213">22</text>
<text x="243.9" y="215.5">23</text>
<text x="254.1" y="214.1">Keypad1 R1</text>
<text x="270.4" y="213.9">LM041L</text>
<text x="352.1" y="211.7">41</text>
<text x="352.1" y="214.3">42</text>
<text x="358.2" y="210.4">PB4</text>
<text x="358.2" y="212.9">PB5</text>
<text x="358.2" y="215.5">PB6</text>
<text x="374.1" y="210.4">OSCOUT_PD1</text>
<text x="441.8" y="214.3">ATMEGA32</text>
<text x="443.3" y="210.4">PB7/SCK</text>
<text x="480.6" y="210.4">AVCC</text>
<text x="190.8" y="220.6">12</text>
<text x="190.8" y="218.1">13</text>
<text x="196.9" y="221.8">XTAL2</text>
<text x="196.9" y="219.3">XTAL1</text>
<text x="230.7" y="221.8">PC3/TMS</text>
<text x="230.9" y="216.8">PC1/SDA</text>
<text x="231" y="219.3">PC2/TCK</text>
<text x="243.9" y="218.1">24</text>
<text x="243.9" y="220.6">25</text>
<text x="254.1" y="216.6">Keypad1 R2</text>
<text x="254.1" y="219.3">Keypad1 R3</text>
<text x="254.1" y="221.8">Keypad1 R4</text>
<text x="334.1" y="219.2">SERVO1</text>
<text x="334.1" y="221.7">SERVO2</text>
<text x="352.1" y="219.4">45</text>
<text x="352.1" y="221.9">46</text>
<text x="352.1" y="216.8">43</text>
<text x="358.2" y="220.6">PB8</text>
<text x="358.2" y="218">PB7</text>
<text x="174" y="226.8">LCD1 RS</text>
<text x="190.8" y="225.7">40</text>
<text x="196.9" y="226.9">PA0/ADC0</text>
<text x="230.7" y="224.4">PC4/TDO</text>
<text x="231.8" y="226.9">PC5/TDI</text>
<text x="243.9" y="223.2">26</text>
<text x="243.9" y="225.7">27</text>
<text x="254.1" y="224.4">Keypad1 C1</text>
<text x="254.1" y="226.9">Keypad1 C2</text>
<text x="352.1" y="224.4">21</text>
<text x="352.1" y="227">22</text>
<text x="358.2" y="223.1">PB9</text>
<text x="358.2" y="225.6">PB10</text>
<text x="392.5" y="227">1</text>
<text x="487.5" y="226.9">D</text>
<text x="174" y="229.3">LCD1 EN</text>
<text x="174" y="231.9">LCD1 D4</text>
<text x="190.8" y="233.3">37</text>
<text x="190.8" y="230.8">38</text>
<text x="190.8" y="228.3">39</text>
<text x="196.9" y="232">PA2/ADC2</text>
<text x="196.9" y="229.5">PA1/ADC1</text>
<text x="228.1" y="229.5">PC6/TOSC1</text>
<text x="228.1" y="232">PC7/TOSC2</text>
<text x="243.9" y="228.3">28</text>
<text x="243.9" y="230.8">29</text>
<text x="254.1" y="229.5">Keypad1 C3</text>
<text x="254.1" y="232">Keypad1 C4</text>
<text x="352.1" y="229.5">25</text>
<text x="352.1" y="232.1">26</text>
<text x="358.2" y="228.2">PB11</text>
<text x="358.2" y="230.7">PB12</text>
<text x="358.2" y="233.3">PB13</text>
<text x="383.1" y="228.2">VBAT</text>
<text x="504.2" y="228.1">K</text>
<text x="505.7" y="228.1">eypad2 R4</text>
<text x="174" y="234.4">LCD1 D5</text>
<text x="174" y="236.9">LCD1 D6</text>
<text x="174" y="239.5">LCD1 D7</text>
<text x="190.8" y="238.4">35</text>
<text x="190.8" y="235.9">36</text>
<text x="196.9" y="239.6">PA5/ADC5</text>
<text x="196.9" y="237.1">PA4/ADC4</text>
<text x="196.9" y="234.5">PA3/ADC3</text>
<text x="230.8" y="237.1">PD0/RXD</text>
<text x="231" y="239.6">PD1/TXD</text>
<text x="243.9" y="235.9">14</text>
<text x="243.9" y="238.4">15</text>
<text x="254.1" y="236.9">STM32 UAR</text>
<text x="254.1" y="239.5">STM32 UAR</text>
<text x="266.1" y="236.9">T1 TX</text>
<text x="266.1" y="239.5">T1 RX</text>
<text x="352.1" y="234.6">27</text>
<text x="352.1" y="237.1">28</text>
<text x="358.2" y="235.8">PB14</text>
<text x="358.2" y="238.3">PB15</text>
<text x="381.3" y="238.3">BOOT0</text>
<text x="392.5" y="237.1">44</text>
<text x="487.5" y="237.1">C</text>
<text x="503" y="236.9">Ke</text>
<text x="505.6" y="236.9">ypad2 R1</text>
<text x="190.8" y="243.5">33</text>
<text x="190.8" y="241">34</text>
<text x="196.9" y="244.7">PA7/ADC7</text>
<text x="196.9" y="242.2">PA6/ADC6</text>
<text x="230.6" y="242.2">PD2/INT0</text>
<text x="230.6" y="244.7">PD3/INT1</text>
<text x="243.9" y="241">16</text>
<text x="243.9" y="243.5">17</text>
<text x="254.1" y="242.2">RFID RX</text>
<text x="254.1" y="244.7">Gate Motor1</text>
<text x="266.4" y="244.7">IN1</text>
<text x="281.5" y="241.3" transform="rotate(-90 281.5 241.3)">VSS</text>
<text x="284.1" y="241.3" transform="rotate(-90 284.1 241.3)">VDD</text>
<text x="286.6" y="241.3" transform="rotate(-90 286.6 241.3)">VEE</text>
<text x="291.7" y="241.3" transform="rotate(-90 291.7 241.3)">RS</text>
<text x="294.2" y="241.3" transform="rotate(-90 294.2 241.3)">RW</text>
<text x="296.8" y="241.3" transform="rotate(-90 296.8 241.3)">E</text>
<text x="301.8" y="241.3" transform="rotate(-90 301.8 241.3)">D0</text>
<text x="304.4" y="241.3" transform="rotate(-90 304.4 241.3)">D1</text>
<text x="306.9" y="241.3" transform="rotate(-90 306.9 241.3)">D2</text>
<text x="309.5" y="241.3" transform="rotate(-90 309.5 241.3)">D3</text>
<text x="312" y="241.3" transform="rotate(-90 312 241.3)">D4</text>
<text x="314.5" y="241.3" transform="rotate(-90 314.5 241.3)">D5</text>
<text x="317.1" y="241.3" transform="rotate(-90 317.1 241.3)">D6</text>
<text x="319.6" y="241.3" transform="rotate(-90 319.6 241.3)">D7</text>
<text x="356.7" y="242.3">STM32F103C6</text>
<text x="191.9" y="248.6">1</text>
<text x="191.9" y="251.1">2</text>
<text x="196.9" y="249.8">PB0/T0/XCK</text>
<text x="229.5" y="247.2">PD4/OC1B</text>
<text x="229.5" y="249.8">PD5/OC1A</text>
<text x="243.9" y="246">18</text>
<text x="243.9" y="248.6">19</text>
<text x="243.9" y="251.1">20</text>
<text x="254.1" y="247.2">Gate Motor1</text>
<text x="254.1" y="249.8">I</text>
<text x="254.7" y="249.8">R1 Sensor</text>
<text x="266.4" y="247.2">IN2</text>
<text x="280.3" y="246.3" transform="rotate(-90 280.3 246.3)">1</text>
<text x="282.9" y="246.3" transform="rotate(-90 282.9 246.3)">2</text>
<text x="285.4" y="246.3" transform="rotate(-90 285.4 246.3)">3</text>
<text x="290.5" y="246.3" transform="rotate(-90 290.5 246.3)">4</text>
<text x="293" y="246.3" transform="rotate(-90 293 246.3)">5</text>
<text x="295.6" y="246.3" transform="rotate(-90 295.6 246.3)">6</text>
<text x="300.6" y="246.3" transform="rotate(-90 300.6 246.3)">7</text>
<text x="303.2" y="246.3" transform="rotate(-90 303.2 246.3)">8</text>
<text x="305.7" y="246.3" transform="rotate(-90 305.7 246.3)">9</text>
<text x="308.3" y="247.5" transform="rotate(-90 308.3 247.5)">10</text>
<text x="310.8" y="247.3" transform="rotate(-90 310.8 247.3)">11</text>
<text x="313.3" y="247.4" transform="rotate(-90 313.3 247.4)">12</text>
<text x="315.9" y="247.5" transform="rotate(-90 315.9 247.5)">13</text>
<text x="318.4" y="247.5" transform="rotate(-90 318.4 247.5)">14</text>
<text x="348" y="250.9">SCK</text>
<text x="360.9" y="249.8">6</text>
<text x="365.8" y="251">SCK</text>
<text x="487.6" y="247.2">B</text>
<text x="500.4" y="247.1">Keypad2 R2</text>
<text x="191.9" y="253.7">3</text>
<text x="191.9" y="256.2">4</text>
<text x="196.9" y="252.3">PB1/T1</text>
<text x="196.9" y="254.9">PB2/AIN0/INT2</text>
<text x="196.9" y="257.4">PB3/AIN1/OC0</text>
<text x="230.5" y="252.3">PD6/ICP1</text>
<text x="230.9" y="254.9">PD7/OC2</text>
<text x="243.9" y="253.7">21</text>
<text x="281.4" y="256.5" transform="rotate(-90 281.4 256.5)">VCC</text>
<text x="283.9" y="256.5" transform="rotate(-90 283.9 256.5)">GND</text>
<text x="286.5" y="256.5" transform="rotate(-90 286.5 256.5)">GND</text>
<text x="294.1" y="256.5" transform="rotate(-90 294.1 256.5)">GND</text>
<text x="348" y="256">SO</text>
<text x="349.3" y="253.5">SI</text>
<text x="360.9" y="252.4">5</text>
<text x="360.9" y="254.9">2</text>
<text x="360.9" y="257.5">1</text>
<text x="365.8" y="253.6">SI</text>
<text x="365.8" y="256.1">SO</text>
<text x="372.4" y="256.1">WP</text>
<text x="379.8" y="257.5">7</text>
<text x="379.8" y="254.9">3</text>
<text x="384.3" y="252.7" transform="rotate(-90 384.3 252.7)">VCC</text>
<text x="487.6" y="257.4">A</text>
<text x="499.2" y="254.7">Keypad2 R3</text>
<text x="191.9" y="258.7">5</text>
<text x="191.9" y="261.3">6</text>
<text x="191.9" y="263.8">7</text>
<text x="196.9" y="259.9">PB4/SS</text>
<text x="196.9" y="262.5">PB5/MOSI</text>
<text x="243.9" y="263.8">32</text>
<text x="291.6" y="261.6" transform="rotate(-90 291.6 261.6)">LCD2 RS</text>
<text x="296.6" y="261.6" transform="rotate(-90 296.6 261.6)">LCD2 EN</text>
<text x="311.9" y="260.4" transform="rotate(-90 311.9 260.4)">LCD2 D4</text>
<text x="314.4" y="260.4" transform="rotate(-90 314.4 260.4)">LCD2 D5</text>
<text x="317" y="260.4" transform="rotate(-90 317 260.4)">LCD2 D6</text>
<text x="319.5" y="260.4" transform="rotate(-90 319.5 260.4)">LCD2 D7</text>
<text x="348" y="258.5">CS</text>
<text x="364.3" y="262.6">25LC256</text>
<text x="365.8" y="258.7">CS HOLD</text>
<text x="463.1" y="262.9" transform="rotate(-90 463.1 262.9)">3</text>
<text x="473.3" y="262.9" transform="rotate(-90 473.3 262.9)">2</text>
<text x="483.5" y="262.9" transform="rotate(-90 483.5 262.9)">1</text>
<text x="191.9" y="266.4">8</text>
<text x="196.9" y="265">PB6/MISO</text>
<text x="196.9" y="267.6">PB7/SCK</text>
<text x="234.2" y="267.6">AVCC</text>
<text x="234.3" y="265">AREF</text>
<text x="243.9" y="266.4">30</text>
<text x="195.4" y="271.5">ATMEGA32</text>
<text x="428" y="280.1">M2 OU</text>
<text x="434.8" y="280.1">T1</text>
<text x="458.5" y="280.1">M2 OUT2</text>
<text x="463" y="281.9" transform="rotate(-90 463 281.9)">ypad2 C3</text>
<text x="315" y="286.5">RFID2 RX</text>
<text x="337.9" y="286.6">RXD</text>
<text x="463" y="284.5" transform="rotate(-90 463 284.5)">Ke</text>
<text x="473.2" y="284.5" transform="rotate(-90 473.2 284.5)">Keypad2 C2</text>
<text x="483.3" y="284.5" transform="rotate(-90 483.3 284.5)">Keypad2 C1</text>
<text x="337.9" y="291.7">TXD</text>
<text x="447" y="289.7">+88.8</text>
<text x="196.3" y="295.9" transform="rotate(-90 196.3 295.9)">VSSA</text>
<text x="231.9" y="295.9" transform="rotate(-90 231.9 295.9)">GND</text>
<text x="337.9" y="296.8">RTS</text>
<text x="188.7" y="301" transform="rotate(-90 188.7 301)">VDDA</text>
<text x="224.2" y="301" transform="rotate(-90 224.2 301)">VCC</text>
<text x="337.9" y="301.8">CTS</text>
</g>
</svg>
